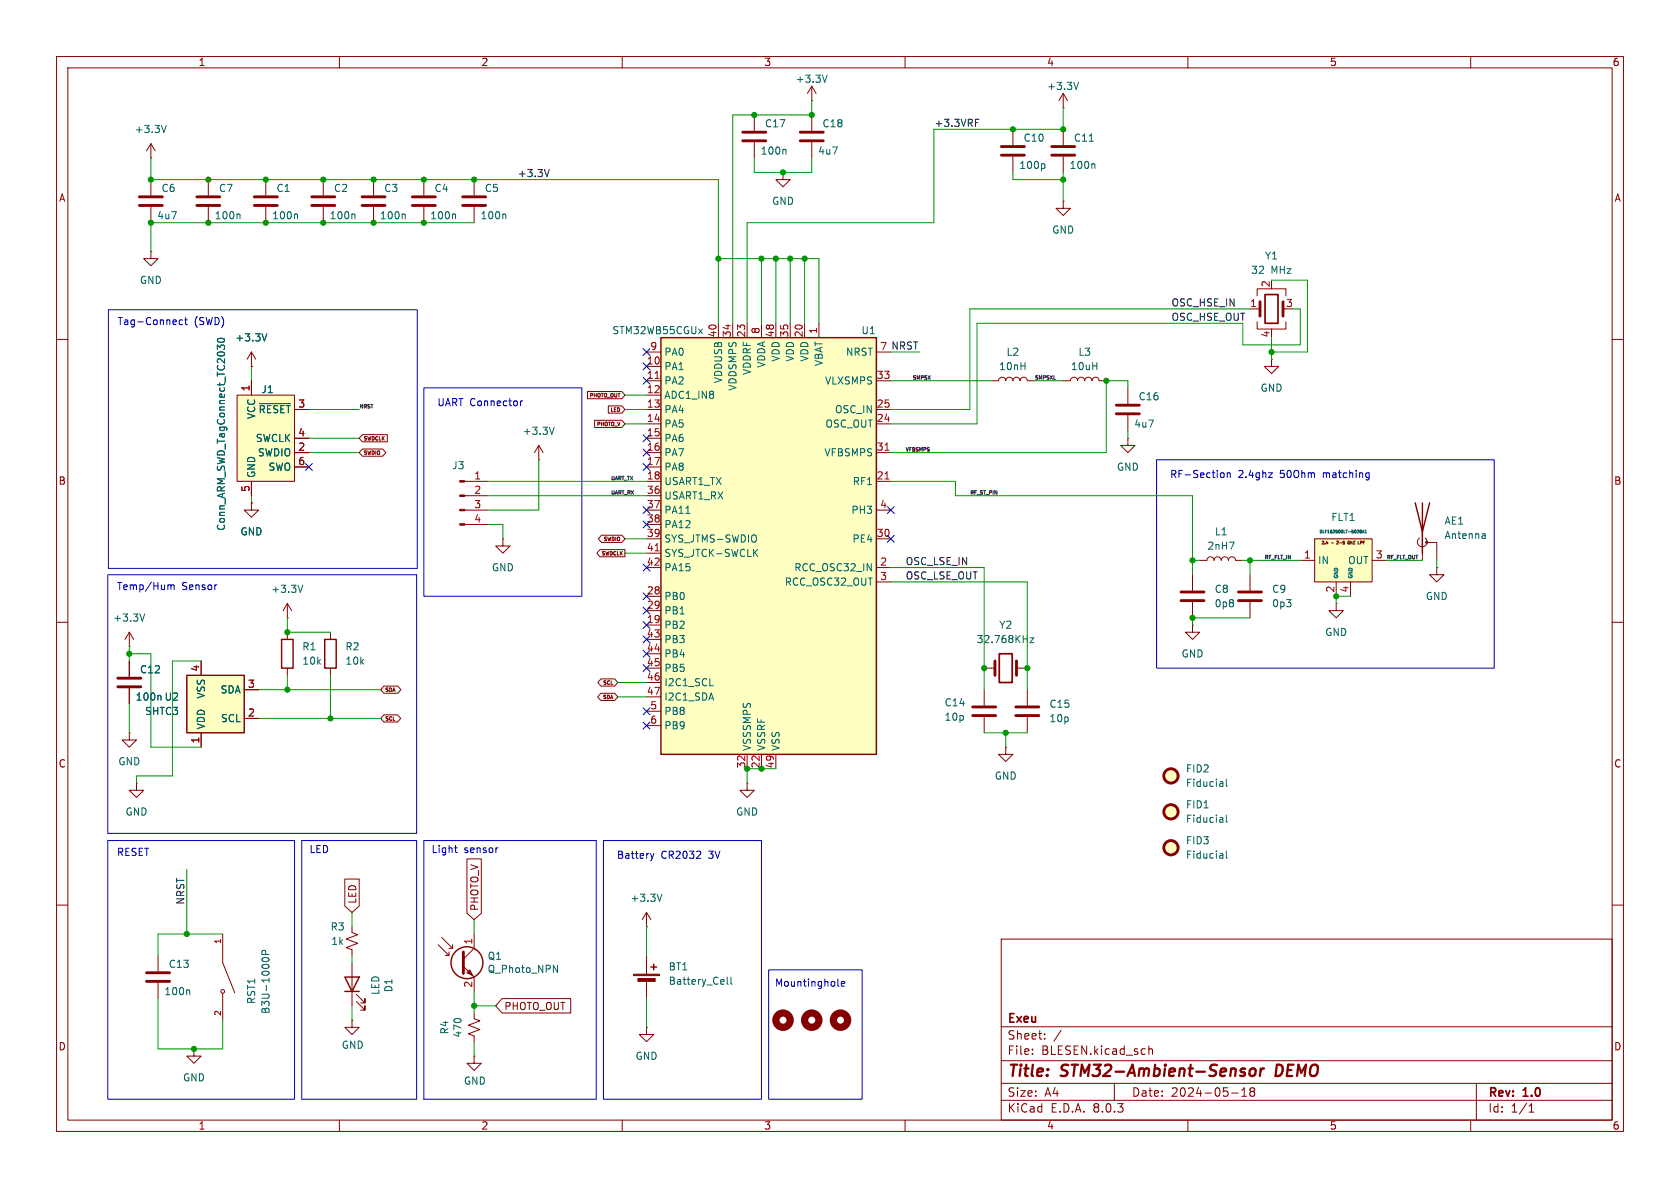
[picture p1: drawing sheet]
<svg xmlns="http://www.w3.org/2000/svg" width="297mm" height="210mm" viewBox="0 0 297 210" stroke-linecap="round" stroke-linejoin="round" font-family="sans-serif">
<g fill="none" stroke="#840000" stroke-width=".18">
<path d="M10 10h277v190h-277zM12 12h273v186h-273zM60 10v2M110 10v2M143.5 17.8h.1M143.5 15.2l-.8 1.3M143.5 15.2v2.6M143.5 15.2l.8 1.3M160 10v2M188 19.1h.1M188 16.5l-.8 1.3M188 16.5v2.6"/>
<path d="M188 16.5l.7 1.3M210 10v2M260 10v2M26.7 27.9h.1M26.7 25.4l-.8 1.3M26.7 25.4v2.5M26.7 25.4l.7 1.3M133.3 20.3v2.8M133.3 25.1v2.8M138.4 30.5v1.3h1.3l-1.3 1.2-1.2-1.2h1.2M138.4 30.5h.1M143.5 20.3v2.8"/>
<path d="M143.5 25.1v2.8M179.1 22.9v2.8M179.1 27.7v2.8M188 35.6v1.2h1.2l-1.2 1.3-1.3-1.3h1.3M188 35.6h.1M188 22.9v2.8M188 27.7v2.8M10 60h2M221 54.6h1.8M222.2 56.9v1.3h5.1v-1.3M222.2 52.3v-1.2h5.1v1.2M224.8 58.2v.2"/>
<path d="M285 60h2M175.3 67.3h1.2a.64 .64 0 0 1 .7-.6 .64 .64 0 0 1 .6 .6 .64 .64 0 0 1 .6-.6 .64 .64 0 0 1 .7 .6 .64 .64 0 0 1 .6-.6 .64 .64 0 0 1 .6 .6 .64 .64 0 0 1 .7-.6 .64 .64 0 0 1 .6 .6h1.3M188 67.3h1.2a.64 .64 0 0 1 .7-.6 .64 .64 0 0 1 .6 .6 .64 .64 0 0 1 .6-.6 .64 .64 0 0 1 .7 .6 .64 .64 0 0 1 .6-.6 .64 .64 0 0 1 .6 .6 .64 .64 0 0 1 .7-.6 .64 .64 0 0 1 .6 .6h1.3M224.8 63.5v1.3h1.3l-1.3 1.2-1.3-1.2h1.3M224.8 63.5h.1M10 110h2M285 110h2M10 160h2M285 160h2M62.2 170.2v7.6M63 177l1.5 1.6v-.8v.8h-.7M63 175.8l1.5 1.5v-.8v.8h-.7"/>
<path d="M177 166h108v32h-108zM60 198v2M110 198v2M160 198v2M177 194.5h108M177 191.5h108M177 187.5h108M177 181.5h108M182.5 186.3v.1M182.5 185.5v.1M184.7 183.6v.1M184.7 182.8v.1"/>
<path d="M187.6 182.1l-1.3 2M197 191.5v3M203.1 184.9v1.5M203.1 185.5l.2-.1 .4 .1v.9M210 198v2M217.7 193.2h1.2M219.5 193.8h.9M219.5 192.7l.5-.4v1.5M221.2 192.9l-.2 .3v.3l.2 .3 .5-.1 .1-.2-.1-.4-.2-.2M221.2 192.9l-.2-.2 .2-.4 .5 .1 .1 .2-.3 .3M221.2 192.9h.3M260 198v2"/>
<path d="M261 191.5v6.5M270.3 196.6h.9M270.3 195.5l.4-.4v1.5"/>
</g>
<path d="M221.1 189.1a.52 .52 0 0 1 .5-.2 .52 .52 0 0 1 .4 .4l-.1 .5a.55 .55 0 0 1-.5 .4 .55 .55 0 0 1-.5-.4zM222.9 188.9l-.2 1.3M223.5 188.9l-.4 .1-.3 .3M225.7 188.2l-.2 2h.5" fill="none" stroke="#840000" stroke-width=".4"/>
<path d="M131.3 24.9h4.1M131.3 23.4h4.1M141.5 24.9h4M141.5 23.4h4M177 27.4h4.1M177 25.9h4.1M185.9 27.4h4.1M185.9 25.9h4.1M222.8 53.3v2.6M226.8 53.3v2.6" fill="none" stroke="#840000" stroke-width=".51"/>
<path d="M146.2 13.3l-.4 1.2M190.7 14.5l-.4 1.3M29.4 22.2l-.4 1.2M138.8 26.4l.2 .2v.6M184.5 28.9l.2 .3v.3l-.2 .3M192.6 25h.7M193.4 28.9l.2 .2v.7" fill="none" stroke="#006464" stroke-width=".18"/>
<path d="M223.6 52.1h2.3v5.1h-2.3z" fill="none" stroke="#840000" stroke-width=".3"/>
<path d="M61 172.7h2.5l-1.3 2.6zM61 175.3h2.5" fill="none" stroke="#840000" stroke-width=".25"/>
<path d="M41.9 69.9h10.2v15.2h-10.2z" fill="#ffffc2"/>
<g fill="none" stroke="#840000" stroke-width=".18">
<path d="M41.9 69.9h10.2v15.2h-10.2zM44.4 67.3v2.6M52.1 72.4h2.5M52.1 77.5h2.5M44.4 88.9v1.3h1.3l-1.3 1.2-1.2-1.2h1.2M44.4 88.9h.1M44.4 85.1v2.5M52.1 80h2.5M52.1 82.6h2.5M22.9 116.8v2.8M22.9 121.7v2.8M24.1 138.4v1.3h1.3l-1.3 1.3-1.2-1.3h1.2"/>
<path d="M24.1 138.4h.1"/>
</g>
<path d="M38.5 60a.75 .75 0 0 1 1.2 .2 .72 .72 0 0 1-1.3-.1zM39.7 61.6v-.4l-.2-.2-.5 .1-.1 .3-.5-.4v.8M45.8 71.3h5.5" fill="none" stroke="#006464" stroke-width=".18"/>
<path d="M20.8 119.9h4.1M20.8 121.4h4.1" fill="none" stroke="#840000" stroke-width=".51"/>
<path d="M33 119.4h10.2v10.1h-10.2z" fill="#ffffc2"/>
<path d="M250.2 88.9l1.3 5.1 1.2-5.1M251.5 88.9v8.9M33 119.4h10.2v10.1h-10.2z" fill="none" stroke="#840000" stroke-width=".25"/>
<g fill="none" stroke="#840000" stroke-width=".18">
<path d="M44.4 64.8h.1M44.4 62.2l-.7 1.3M44.4 62.2v2.6M44.4 62.2l.8 1.3M251.5 94v5.1M252 95.1a.85 .85 0 0 1 .1 1.3 .85 .85 0 0 1-1.3 0 .85 .85 0 0 1 .2-1.3M252.2 95.9h1.8v3.2M35.6 116.8v2.6M210.8 110.5v1.3h1.3l-1.3 1.2-1.3-1.2h1.3M210.8 110.5h.1M236.2 106.7v1.3h1.3l-1.3 1.2-1.3-1.2h1.3M236.2 106.7h.1"/>
<path d="M254 100.3v1.3h1.3l-1.3 1.3-1.3-1.3h1.3M254 100.3h.1M22.9 129.5v1.3h1.2l-1.2 1.3-1.3-1.3h1.3M22.9 129.5h.1M35.6 129.5v2.6M43.2 127h2.5M43.2 121.9h2.5M62.2 163.8v1l1 .4-2 .8 2 .8-2 .7 1 .4v1M62.2 180.3v1.3h1.3l-1.3 1.3-1.2-1.3h1.2M62.2 180.3h.1"/>
</g>
<circle cx="252.2" cy="95.9" r=".18" fill="#840000" stroke="#840000" stroke-width=".18"/>
<path d="M47.2 59l-.5 1.3M262.4 94.3l.2 .2v.7M262.6 95.1l-.4 .1M262.6 94.7h-.4" fill="none" stroke="#006464" stroke-width=".18"/>
<path d="M232.4 95.3h10.2v7.6h-10.2z" fill="#ffffc2"/>
<g fill="none" stroke="#840000" stroke-width=".18">
<path d="M26.7 31.8v2.7M26.7 36.6v2.8M36.8 31.8v2.7M36.8 36.6v2.8M74.9 31.8v2.7M74.9 36.6v2.8M83.8 31.8v2.7M83.8 36.6v2.8M26.7 44.5v1.2h1.2l-1.2 1.3-1.3-1.3h1.3M26.7 44.5h.1M199.4 77.5v1.2h1.3l-1.3 1.3-1.3-1.3h1.3M199.4 77.5h.1"/>
<path d="M199.4 68.6v2.8M199.4 73.4v2.8M82.1 92.7h4.3M82.1 90.2h4.3M82.1 87.6h4.3M82.1 85.1h4.3M88.9 95.3v1.2h1.3l-1.3 1.3-1.3-1.3h1.3M88.9 95.3h.1M212.1 99.1h1.3a.64 .64 0 0 1 .6-.7 .64 .64 0 0 1 .6 .7 .64 .64 0 0 1 .7-.7 .64 .64 0 0 1 .6 .7 .64 .64 0 0 1 .6-.7 .64 .64 0 0 1 .7 .7 .64 .64 0 0 1 .6-.7 .64 .64 0 0 1 .6 .7h1.3M229.9 99.1h2.5M232.4 95.3h10.2v7.6h-10.2zM233.8 95.7h.2v.2"/>
<path d="M234.6 95.6l-.1 .4h.3M234.7 95.8v.4M235.3 96h.4M236.3 95.7h.2l.1 .1-.3 .4h.3M237.4 95.9h.3M237.7 95.7h-.3v.2M238.5 96l.1 .1M238.6 95.7a.23 .23 0 0 0-.3 .2 .23 .23 0 0 0 .3 .2M238.6 96.1h.1M238.8 95.7v.5M239 95.9h-.2M239.2 95.7h.3l-.3 .5"/>
<path d="M240.1 95.7v.5M240.5 95.9h.3v-.2h-.3v.5M241 95.9h.2M241.3 95.7h-.3v.5M242.6 99.1h2.5M22.9 114.3h.1M22.9 111.8l-.8 1.2M22.9 111.8v2.5M22.9 111.8l.7 1.2M50.8 109.2h.1M50.8 106.7l-.8 1.3M50.8 106.7v2.5"/>
<path d="M50.8 111.8v1.2M50.8 118.1v1.3M50.8 106.7l.8 1.3M58.4 111.8v1.2M58.4 118.1v1.3M174 118.1h1.9M179.7 118.1h1.9M210.8 101.6v2.8M210.8 106.4v2.8M221 101.6v2.8M221 106.4v2.8M236.2 102.9v2.5"/>
<path d="M238.8 102.9v2.5M132.1 138.4v1.3h1.2l-1.2 1.3-1.3-1.3h1.3M132.1 138.4h.1M174 121.9v2.8M174 126.7v2.8M177.8 132.1v1.3h1.3l-1.3 1.2-1.3-1.2h1.3M177.8 132.1h.1M181.6 121.9v2.8M181.6 126.7v2.8M27.9 168.9v2.8M27.9 173.7v2.8M39.4 165.1v5.1l2.1 5.3"/>
<path d="M39.4 175.6v4.7M77.5 167l1.9 1.9v-.6M78.1 165.7l1.9 1.9v-.6M78.7 168.9h.7M79.4 167.6h.6M81.9 170.8l1.9 1.9v2.6M83.8 179.1v1l1 .4-2 .7 2 .8-2 .8 1 .3v1.1M83.8 165.1v2.5l-1.9 1.9M34.3 185.4v1.3h1.3l-1.3 1.3-1.3-1.3h1.3M34.3 185.4h.1M83.8 186.7v1.3h1.3l-1.3 1.2-1.3-1.2h1.3M83.8 186.7h.1"/>
<circle cx="39.4" cy="175.3" r=".33"/>
</g>
<g fill="none" stroke="#006464" stroke-width=".18">
<path d="M42.3 37.8l.1 .2v.7M80.4 37.8l.1 .2v.7M89.2 37.8l.2 .2v.7M217.3 95.8h.9l-.6 1.3M240.5 93.9l-.1 .1 .1 .2h.2v-.2M240.5 93.9h.1M240.6 93.9h.1M240.6 93.7l-.2 .1 .1 .1M240.6 93.7l.1 .1M240.6 93.9l.1 .1M240.7 93.8v.1M240.7 93.9h-.1"/>
<path d="M240.8 94.2l.2-.5 .2 .5M240.9 94.1h.2M241.3 94.2h.3M241.3 93.8l.2-.1v.5M25.6 108.5l-.4 1.3M53.5 103.4l-.4 1.3M182.1 112.8h.7l-.7 .8h.7M216.1 138.2l.1 .8M216.2 138.9l-.1 .1M216.2 138.5h-.1M216.8 137.7v1.1l.2 .2M216.1 144.6l.1 .8"/>
<path d="M216.1 150.9l.1 .8M216.2 151.6l-.1 .1M216.2 151.2h-.1M216.2 145.3l-.1 .1M216.2 144.8l-.1 .1M216.8 150.4v1.1l.2 .2M216.8 144.1v1.1l.2 .2M33.4 175l.1 .2v.6M46.3 169.7a.68 .68 0 0 1 .6-.5 .68 .68 0 0 1 .7 .5M47 168.7l-.1-.6-.2-.1-.3 .1-.1 .6h1.3M97.8 170.6l.8 1.3v-1.3"/>
</g>
<g fill="none" stroke="#840000" stroke-width=".25">
<path d="M49.8 113h2v5.1h-2zM57.4 113h2v5.1h-2z"/>
<circle cx="82.5" cy="170.2" r="2.82"/>
</g>
<g fill="none" stroke="#840000" stroke-width=".51">
<path d="M24.6 36.3h4.1M24.6 34.8h4.1M34.8 36.3h4.1M34.8 34.8h4.1M72.9 36.3h4.1M72.9 34.8h4.1M81.8 36.3h4.1M81.8 34.8h4.1M197.4 73.2h4M197.4 71.6h4M175.9 116.8v2.6M179.7 116.8v2.6"/>
<path d="M208.8 106.2h4.1M208.8 104.6h4.1M218.9 106.2h4.1M218.9 104.6h4.1M172 126.5h4M172 125h4M179.6 126.5h4M179.6 125h4M25.9 173.5h4.1M25.9 172h4.1M81.9 168.3v3.8"/>
<circle cx="207" cy="137.2" r="1.27"/>
<circle cx="207" cy="149.9" r="1.27"/>
<circle cx="207" cy="143.5" r="1.27"/>
</g>
<g fill="#840000" stroke="#840000" stroke-width=".18">
<path d="M81.3 92.6h.8v.2h-.8z"/>
<path d="M81.3 90h.8v.3h-.8z"/>
<path d="M81.3 87.5h.8v.3h-.8z"/>
<path d="M81.3 85h.8v.2h-.8z"/>
<path d="M82.5 172l.6-.5 .5 1z"/>
</g>
<g fill="#ffffc2" stroke="#ffffc2" stroke-width=".18">
<circle cx="207" cy="149.9" r="1.27"/>
<circle cx="207" cy="143.5" r="1.27"/>
<circle cx="207" cy="137.2" r="1.27"/>
</g>
<path d="M176.7 115.6h2.2v5.1h-2.2z" fill="none" stroke="#840000" stroke-width=".3"/>
<g fill="none" stroke="#840000" stroke-width="1.3">
<circle cx="138.4" cy="180.3" r="1.27"/>
<circle cx="143.5" cy="180.3" r="1.27"/>
<circle cx="148.6" cy="180.3" r="1.27"/>
</g>
<path d="M116.8 59.7h38.1v73.7h-38.1z" fill="#ffffc2"/>
<path d="M116.8 59.7h38.1v73.7h-38.1zM115.1 170.9h1M115.6 170.4v1.1" fill="none" stroke="#840000" stroke-width=".25"/>
<g fill="none" stroke="#840000" stroke-width=".18">
<path d="M47 31.8v2.7M47 36.6v2.8M57.1 31.8v2.7M57.1 36.6v2.8M66 31.8v2.7M66 36.6v2.8M127 57.2v2.5M129.5 57.2v2.5M132.1 57.2v2.5M134.6 57.2v2.5M137.2 57.2v2.5M139.7 57.2v2.5"/>
<path d="M142.2 57.2v2.5M144.8 57.2v2.5M44.4 64.8h.1M44.4 67.3v2.6M52.1 72.4h2.5M52.1 77.5h2.5M64.1 76.8h4.4v1.3h-4.4l-.6-.6zM64.1 79.4h3.6l.5 .6-.5 .6h-3.6l-.6-.6zM95.2 78.7l-.7 1.3M95.2 78.7v2.6M95.2 78.7l.8 1.3M103.9 69.2h6l.6 .7-.6 .6h-6z"/>
<path d="M105.1 74.3h4.8l.6 .6-.6 .7h-4.8zM107.5 71.8h2.4l.6 .6-.6 .6h-2.4zM114.3 64.8h2.5M114.3 67.3h2.5M114.3 69.9h2.5M114.3 72.4h2.5M114.3 74.9h2.5M114.3 77.5h2.5M114.3 62.2h2.5M154.9 67.3h2.6M154.9 72.4h2.6M154.9 74.9h2.6"/>
<path d="M154.9 62.2h2.6M44.4 88.9h.1M44.4 85.1v2.5M52.1 80h2.5M52.1 82.6h2.5M95.2 81.3h.1M106.1 97.2h4.4v1.2h-4.4l-.6-.6zM106.3 94.6h3.6l.6 .7-.6 .6h-3.6l-.5-.6zM114.3 80h2.5M114.3 82.6h2.5M114.3 85.1h2.5M114.3 95.3h2.5"/>
<path d="M114.3 87.6h2.5M114.3 90.2h2.5M114.3 92.7h2.5M114.3 97.8h2.5M154.9 80h2.6M154.9 85.1h2.6M154.9 95.3h2.6M154.9 90.2h2.6M22.9 116.8v2.8M35.6 116.8v2.6M114.3 110.5h2.5M114.3 100.3h2.5"/>
<path d="M114.3 105.4h2.5M114.3 108h2.5M114.3 113h2.5M114.3 115.6h2.5M114.3 118.1h2.5M154.9 100.3h2.6M154.9 102.9h2.6M22.9 121.7v2.8M35.6 129.5v2.6M43.2 127h2.5M43.2 121.9h2.5M67.9 121.3h2.4l.6 .6-.6 .7h-2.4l-.6-.7z"/>
<path d="M67.9 126.4h2.4l.5 .6-.5 .6h-2.4l-.6-.6zM106.2 122.6h2.5l.5 .6-.5 .6h-2.5l-.5-.6zM106.2 120h2.5l.5 .7-.5 .6h-2.5l-.5-.6zM114.3 120.7h2.5M114.3 123.2h2.5M114.3 125.7h2.5M114.3 128.3h2.5M132.1 133.4v2.5M134.6 133.4v2.5M137.2 133.4v2.5M61 155.4h2.5v4.8l-1.3 1.1-1.2-1.1zM82.5 151.8h2.6v9.6l-1.3 1.2-1.3-1.2z"/>
<path d="M88.7 176.5h12.2v2.6h-12.2l-1.1-1.3zM114.3 163.8h.1M114.3 161.3v2.5M114.3 168.9v3.3M114.3 173.2v3.3M114.3 161.3l-.8 1.3M114.3 161.3l.8 1.3M114.3 181.6v1.3h1.3l-1.3 1.3-1.3-1.3h1.3M114.3 181.6h.1"/>
</g>
<path d="M115.8 66.9h.7M156.5 79.6h.7M115.8 97.4h.7M156.5 84.7h.7" fill="none" stroke="#a90000" stroke-width=".18"/>
<g fill="none" stroke="#006464" stroke-width=".18">
<path d="M52.4 37.8l.2 .2v.7M62.6 37.8l.2 .2v.7M71.5 37.8l.1 .2v.7M38.5 60a.75 .75 0 0 1 1.2 .2 .72 .72 0 0 1-1.3-.1zM47.2 59l-.5 1.3M123.5 58.2l.7 .8M124.2 58.2l-.7 .8M39.7 61.6v-.4l-.2-.2-.5 .1-.1 .3-.5-.4v.8M45.8 71.3h5.5M98 75.5l-.5 1.3M121.3 90.7h.7M133.4 97.6l.6 .8"/>
<path d="M133.5 94.6a.9 .9 0 0 1 0 1.2M134 97.1l-.8 .7M125.5 121.2h.6M117 158.1l-.4 1.2M128.6 172.7v1.1l.1 .2M129.2 172.7v1.1l.2 .2"/>
</g>
<path d="M45 36.3h4M45 34.8h4M55.1 36.3h4.1M55.1 34.8h4.1M64 36.3h4.1M64 34.8h4.1" fill="none" stroke="#840000" stroke-width=".51"/>
<g fill="#840000" stroke="#840000" stroke-width=".18">
<path d="M112 172.2h4.6v.3h-4.6z"/>
<path d="M112.8 173h3v.5h-3z"/>
</g>
<path d="M97.1 30l-.4 1.2M172.5 21.7h.4M172.5 21.1h.6" fill="none" stroke="#0f0f0f" stroke-width=".18"/>
<g fill="none" stroke="#0000c2" stroke-width=".18">
<path d="M19.2 54.8h54.6v45.7h-54.6zM32.3 56.6l-.4-.1-.2 .3 .1 .5h.5M32.6 56.5h.5M32.8 56.1v1.1l.3 .2M74.9 68.6h28v36.8h-28zM92 70.9v.8M92.4 70.9l-.4 .2M204.5 81.3h59.7v36.8h-59.7zM216 83.6h.3l.1 .2v.5l-.4 .1M217 83.7l.1-.1h.3l.1 .8M217 83.6v.8M224.3 83.6h.6l-.6 .8h.6"/>
<path d="M241.7 83.6h.4M242.1 84.4h-.4M242.1 83.6v1l-.3 .2M19 101.6h54.7v45.7h-54.7zM29.7 103.4h.3l.2 .2M30.2 103.6l.2-.2h.3l.1 .8M30.2 103.6v.6M19 148.6h33.1v45.7h-33.1zM53.3 148.6h20.4v45.7h-20.4zM74.9 148.6h30.5v45.7h-30.5zM80.4 149.9h.4M80.6 150.7h.2"/>
<path d="M87.9 149.9h.1M106.7 148.6h27.9v45.7h-27.9zM115 150.9l.3 .8M115.3 151.7l-.2 .4M115.6 150.9l-.3 .8M123.1 151.7h.8M123.8 150.6v.4M135.9 171.5h16.5v22.8h-16.5zM148.1 173.1v1.1l.2 .1M148.7 173.9l.6-.1v-.2l-.4-.1-.2 .2 .1 .6h.5"/>
</g>
<g fill="none" stroke="#009600" stroke-width=".18">
<path d="M143.5 17.8v2.5h-14v36.9M188 19.1v3.8h-22.9v16.5h-33v17.8M26.7 27.9v3.9h100.3v25.4M83.8 39.4h-57.1v5.1M133.3 27.9v2.6h10.2v-2.6M179.1 30.5v1.3h8.9M188 30.5v5.1M127 45.7h17.8v11.5M134.6 45.7v11.5M137.2 45.7v11.5M139.7 45.7v11.5M142.2 45.7v11.5"/>
<path d="M221 54.6h-49.6v17.8h-13.9M224.8 49.5h6.3v12.7h-6.3M224.8 59.7v3.8M228.6 54.6h1.3v6.4h-10.2v-3.8h-47v17.7h-15.2M44.4 64.8v2.5M54.6 77.5h8.9M54.6 72.4h8.9M110.5 72.4h3.8M110.5 74.9h3.8M110.5 69.9h3.8M157.5 67.3h17.8M157.5 62.2h5.1"/>
<path d="M182.9 67.3h5.1M199.4 68.6v-1.3h-3.8v12.7h-38.1M199.4 76.2v1.3M44.4 87.6v1.3M54.6 80h8.9M86.4 85.1h27.9M86.4 87.6h27.9M86.4 92.7h2.5v2.6M95.2 81.3v8.9h-8.8M110.5 95.3h3.8M110.5 97.8h3.8M157.5 85.1h11.4v2.5h41.9v14"/>
<path d="M210.8 99.1h1.3M219.7 99.1h10.2M221 99.1v2.5M245.1 99.1h6.4M254 99.1v1.2M22.9 115.6h3.8v16.5h8.9M22.9 114.3v2.5M35.6 116.8h-5.1v20.4h-6.4v1.2M50.8 109.2v2.6h7.6M50.8 119.4v2.5M58.4 119.4v7.6M157.5 102.9h24.1v19"/>
<path d="M157.5 100.3h16.5v21.6M221 109.2h-10.2v1.3M238.8 105.4h-2.6v1.3M22.9 124.5v5M45.7 127h21.6M45.7 121.9h21.6M109.2 120.7h5.1M109.2 123.2h5.1M137.2 135.9h-5.1v2.5M174 129.5h7.6M177.8 129.5v2.6M33 153.7v11.4"/>
<path d="M27.9 176.5v8.9h11.5v-5.1M39.4 165.1h-11.5v3.8M62.2 161.3v2.5M62.2 168.9v1.3M62.2 177.8v2.5M83.8 177.8h3.8M83.8 162.6v2.5M83.8 175.3v3.8M114.3 163.8v5.1M114.3 176.5v5.1M83.8 184.2v2.5"/>
</g>
<g fill="none" stroke="#000084" stroke-width=".18">
<path d="M113.7 76.9l1.2 1.2M113.7 79.4l1.2 1.2M113.7 64.2l1.2 1.2M113.7 66.7l1.2 1.2M113.7 61.6l1.2 1.2M114.9 76.9l-1.2 1.2M114.9 79.4l-1.2 1.2M114.9 64.2l-1.2 1.2M114.9 66.7l-1.2 1.2M114.9 61.6l-1.2 1.2M54 81.9l1.2 1.3M55.2 81.9l-1.2 1.3"/>
<path d="M113.7 92.1l1.2 1.2M113.7 81.9l1.2 1.3M113.7 89.6l1.2 1.2M113.7 99.7l1.2 1.2M114.9 92.1l-1.2 1.2M114.9 81.9l-1.2 1.3M114.9 89.6l-1.2 1.2M114.9 99.7l-1.2 1.2M156.9 89.6l1.2 1.2M156.9 94.6l1.2 1.3M158.1 89.6l-1.2 1.2M158.1 94.6l-1.2 1.3"/>
<path d="M113.7 104.8l1.2 1.2M113.7 115l1.2 1.2M113.7 109.9l1.2 1.2M113.7 107.3l1.2 1.3M113.7 112.4l1.2 1.2M113.7 117.5l1.2 1.2M114.9 104.8l-1.2 1.2M114.9 115l-1.2 1.2M114.9 109.9l-1.2 1.2M114.9 107.3l-1.2 1.3M114.9 112.4l-1.2 1.2M114.9 117.5l-1.2 1.2"/>
<path d="M113.7 127.7l1.2 1.2M113.7 125.1l1.2 1.2M114.9 127.7l-1.2 1.2M114.9 125.1l-1.2 1.2"/>
</g>
<g fill="#009600" stroke="#009600" stroke-width=".18">
<circle cx="50.8" cy="121.9" r=".46"/>
<circle cx="58.4" cy="127" r=".46"/>
<circle cx="66" cy="31.8" r=".46"/>
<circle cx="66" cy="39.4" r=".46"/>
<circle cx="57.1" cy="39.4" r=".46"/>
<circle cx="57.1" cy="31.8" r=".46"/>
<circle cx="83.8" cy="31.8" r=".46"/>
<circle cx="74.9" cy="31.8" r=".46"/>
<circle cx="74.9" cy="39.4" r=".46"/>
<circle cx="47" cy="31.8" r=".46"/>
<circle cx="36.8" cy="31.8" r=".46"/>
<circle cx="47" cy="39.4" r=".46"/>
<circle cx="36.8" cy="39.4" r=".46"/>
<circle cx="50.8" cy="111.8" r=".46"/>
<circle cx="22.9" cy="115.6" r=".46"/>
<circle cx="26.7" cy="31.8" r=".46"/>
<circle cx="26.7" cy="39.4" r=".46"/>
<circle cx="34.3" cy="185.4" r=".46"/>
<circle cx="33" cy="165.1" r=".46"/>
<circle cx="83.8" cy="177.8" r=".46"/>
<circle cx="177.8" cy="129.5" r=".46"/>
<circle cx="181.6" cy="118.1" r=".46"/>
<circle cx="174" cy="118.1" r=".46"/>
<circle cx="137.2" cy="45.7" r=".46"/>
<circle cx="134.6" cy="45.7" r=".46"/>
<circle cx="127" cy="45.7" r=".46"/>
<circle cx="132.1" cy="135.9" r=".46"/>
<circle cx="134.6" cy="135.9" r=".46"/>
<circle cx="210.8" cy="109.2" r=".46"/>
<circle cx="236.2" cy="105.4" r=".46"/>
<circle cx="210.8" cy="99.1" r=".46"/>
<circle cx="221" cy="99.1" r=".46"/>
<circle cx="179.1" cy="22.9" r=".46"/>
<circle cx="195.6" cy="67.3" r=".46"/>
<circle cx="224.8" cy="62.2" r=".46"/>
<circle cx="188" cy="31.8" r=".46"/>
<circle cx="188" cy="22.9" r=".46"/>
<circle cx="138.4" cy="30.5" r=".46"/>
<circle cx="139.7" cy="45.7" r=".46"/>
<circle cx="142.2" cy="45.7" r=".46"/>
<circle cx="143.5" cy="20.3" r=".46"/>
<circle cx="133.3" cy="20.3" r=".46"/>
</g>
<g font-size="2.8" fill="#840000">
<text x="178" y="190.9">Title:</text>
<text x="187.7" y="190.9">STM32-Ambient-Sensor</text>
<text x="226.4" y="190.9">DEMO</text>
</g>
<g font-size="2.1" fill="#840000">
<text x="178" y="184">Sheet:</text>
<text x="178" y="181.2">Exeu</text>
<text x="178" y="186.7">File:</text>
<text x="184.1" y="186.7">BLESEN.kicad_sch</text>
<text x="178" y="196.9">KiCad</text>
<text x="178" y="194.1">Size:</text>
<text x="184.7" y="194.1">A4</text>
<text x="185.7" y="196.9">E.D.A.</text>
<text x="193.3" y="196.9">8.0.3</text>
<text x="200" y="194.1">Date:</text>
<text x="207" y="194.1">2024-05-18</text>
<text x="263" y="194.3">Rev:</text>
<text x="263" y="196.9">Id:</text>
<text x="267.1" y="196.9">1/1</text>
<text x="269.4" y="194.3">1.0</text>
</g>
<g font-size="1.8" fill="#840000">
<text x="35" y="11.9">1</text>
<text x="85" y="11.9">2</text>
<text x="135" y="11.9">3</text>
<text x="185" y="11.9">4</text>
<text x="235" y="11.9">5</text>
<text x="285" y="11.9">6</text>
<text x="10.3" y="35.9">A</text>
<text x="285.3" y="35.9">A</text>
<text x="10.3" y="85.9">B</text>
<text x="285.3" y="85.9">B</text>
<text x="10.3" y="135.9">C</text>
<text x="285.3" y="135.9">C</text>
<text x="63.2" y="159.9" transform="rotate(-90 63.2 159.9)">LED</text>
<text x="84.8" y="161.1" transform="rotate(-90 84.8 161.1)">PHOTO_V</text>
<text x="89.1" y="178.8">PHOTO_OUT</text>
<text x="10.3" y="185.9">D</text>
<text x="285.3" y="185.9">D</text>
<text x="35" y="199.9">1</text>
<text x="85" y="199.9">2</text>
<text x="135" y="199.9">3</text>
<text x="185" y="199.9">4</text>
<text x="235" y="199.9">5</text>
<text x="285" y="199.9">6</text>
</g>
<g font-size="1.8" fill="#006464">
<text x="140.6" y="14.8">+3.3V</text>
<text x="185" y="16.1">+3.3V</text>
<text x="23.7" y="23.7">+3.3V</text>
<text x="135.1" y="22.7">C17</text>
<text x="145.3" y="22.7">C18</text>
<text x="134.4" y="27.5">100n</text>
<text x="144.5" y="27.5">4u7</text>
<text x="180.9" y="25.2">C10</text>
<text x="189.7" y="25.2">C11</text>
<text x="28.5" y="34.1">C6</text>
<text x="38.6" y="34.1">C7</text>
<text x="48.8" y="34.1">C1</text>
<text x="58.9" y="34.1">C2</text>
<text x="67.8" y="34.1">C3</text>
<text x="76.7" y="34.1">C4</text>
<text x="85.6" y="34.1">C5</text>
<text x="180.1" y="30.1">100p</text>
<text x="189" y="30.1">100n</text>
<text x="27.7" y="39">4u7</text>
<text x="37.9" y="39">100n</text>
<text x="48" y="39">100n</text>
<text x="58.2" y="39">100n</text>
<text x="67.1" y="39">100n</text>
<text x="76" y="39">100n</text>
<text x="84.8" y="39">100n</text>
<text x="136.4" y="36.4">GND</text>
<text x="185.9" y="41.5">GND</text>
<text x="223.5" y="46.1">Y1</text>
<text x="24.6" y="50.4">GND</text>
<text x="221.1" y="48.6">32</text>
<text x="224.7" y="48.6">MHz</text>
<text x="108.2" y="59.3">STM32WB55CGUx</text>
<text x="152.2" y="59.3">U1</text>
<text x="41.5" y="60.6">+3.3V</text>
<text x="117.3" y="65.6">PA1</text>
<text x="117.3" y="63.1">PA0</text>
<text x="135.5" y="65.1" transform="rotate(-90 135.5 65.1)">VDDA</text>
<text x="138" y="64" transform="rotate(-90 138 64)">VDD</text>
<text x="140.6" y="64" transform="rotate(-90 140.6 64)">VDD</text>
<text x="143.1" y="64" transform="rotate(-90 143.1 64)">VDD</text>
<text x="145.6" y="64.8" transform="rotate(-90 145.6 64.8)">VBAT</text>
<text x="149.5" y="63.1">NRST</text>
<text x="176.5" y="65.6">10nH</text>
<text x="177.8" y="63.1">L2</text>
<text x="189.2" y="65.6">10uH</text>
<text x="190.5" y="63.1">L3</text>
<text x="46.1" y="69.7">J1</text>
<text x="117.3" y="68.2">PA2</text>
<text x="117.3" y="70.7">ADC1_IN8</text>
<text x="127.9" y="67.8" transform="rotate(-90 127.9 67.8)">VDDUSB</text>
<text x="130.4" y="69.2" transform="rotate(-90 130.4 69.2)">VDDSMPS</text>
<text x="132.9" y="66.4" transform="rotate(-90 132.9 66.4)">VDDRF</text>
<text x="145.8" y="68.2">VLXSMPS</text>
<text x="201.2" y="71">C16</text>
<text x="222.8" y="69.4">GND</text>
<text x="45.3" y="74.2" transform="rotate(-90 45.3 74.2)">VCC</text>
<text x="45.6" y="73.3">~{RESET}</text>
<text x="92.3" y="77.1">+3.3V</text>
<text x="117.3" y="73.3">PA4</text>
<text x="117.3" y="75.8">PA5</text>
<text x="145.8" y="75.8">OSC_OUT</text>
<text x="147.5" y="73.3">OSC_IN</text>
<text x="200.4" y="75.8">4u7</text>
<text x="45.1" y="78.3">SWCLK</text>
<text x="45.5" y="80.9">SWDIO</text>
<text x="47.4" y="83.4">SWO</text>
<text x="79.8" y="83.2">J3</text>
<text x="117.3" y="78.3">PA6</text>
<text x="117.3" y="80.9">PA7</text>
<text x="117.3" y="83.4">PA8</text>
<text x="145.6" y="80.9">VFBSMPS</text>
<text x="197.4" y="83.4">GND</text>
<text x="45.3" y="84.6" transform="rotate(-90 45.3 84.6)">GND</text>
<text x="117.3" y="86">USART1_TX</text>
<text x="117.3" y="88.5">USART1_RX</text>
<text x="150.7" y="86">RF1</text>
<text x="40" y="93.9" transform="rotate(-90 40 93.9)">Conn_ARM_SWD_TagConnect_TC2030</text>
<text x="42.4" y="94.8">GND</text>
<text x="117.3" y="91">PA11</text>
<text x="117.3" y="93.6">PA12</text>
<text x="150.4" y="91">PH3</text>
<text x="214.7" y="94.8">L1</text>
<text x="235.2" y="92.3">FLT1</text>
<text x="255.3" y="92.9">AE1</text>
<text x="255.3" y="95.5">Antenna</text>
<text x="86.9" y="101.2">GND</text>
<text x="117.3" y="96.1">SYS_JTMS-SWDIO</text>
<text x="117.3" y="98.7">SYS_JTCK-SWCLK</text>
<text x="117.3" y="101.2">PA15</text>
<text x="140.3" y="101.2">RCC_OSC32_IN</text>
<text x="150.6" y="96.1">PE4</text>
<text x="213.3" y="97.4">2nH7</text>
<text x="232.9" y="99.9">IN</text>
<text x="238.2" y="99.9">OUT</text>
<text x="47.9" y="105">+3.3V</text>
<text x="117.3" y="106.3">PB0</text>
<text x="138.6" y="103.7">RCC_OSC32_OUT</text>
<text x="214.6" y="105">C8</text>
<text x="214.6" y="107.5">0p8</text>
<text x="224.8" y="105">C9</text>
<text x="224.8" y="107.5">0p3</text>
<text x="252" y="106.3">GND</text>
<text x="19.9" y="110.1">+3.3V</text>
<text x="117.3" y="111.4">PB2</text>
<text x="117.3" y="108.8">PB1</text>
<text x="117.3" y="113.9">PB3</text>
<text x="172.6" y="113.9">32.768KHz</text>
<text x="176.5" y="111.4">Y2</text>
<text x="234.2" y="112.6">GND</text>
<text x="24.6" y="119.2">C12</text>
<text x="53.3" y="115.2">R1</text>
<text x="53.3" y="117.7">10k</text>
<text x="61" y="115.2">R2</text>
<text x="61" y="117.7">10k</text>
<text x="117.3" y="116.4">PB4</text>
<text x="117.3" y="119">PB5</text>
<text x="208.8" y="116.4">GND</text>
<text x="23.9" y="124.1">100n U2</text>
<text x="36.4" y="123.6" transform="rotate(-90 36.4 123.6)">VSS</text>
<text x="38.9" y="122.8">SDA</text>
<text x="117.3" y="121.5">I2C1_SCL</text>
<text x="117.3" y="124.1">I2C1_SDA</text>
<text x="166.9" y="125.1">C14</text>
<text x="185.4" y="125.3">C15</text>
<text x="25.6" y="126.6">SHTC3</text>
<text x="36.4" y="129" transform="rotate(-90 36.4 129)">VDD</text>
<text x="39" y="127.9">SCL</text>
<text x="117.3" y="126.6">PB8</text>
<text x="117.3" y="129.1">PB9</text>
<text x="166.9" y="127.6">10p</text>
<text x="185.4" y="127.9">10p</text>
<text x="20.8" y="135.5">GND</text>
<text x="132.9" y="132.8" transform="rotate(-90 132.9 132.8)">VSSSMPS</text>
<text x="135.5" y="132.8" transform="rotate(-90 135.5 132.8)">VSSRF</text>
<text x="138" y="132.8" transform="rotate(-90 138 132.8)">VSS</text>
<text x="209.6" y="136.8">FID2</text>
<text x="175.8" y="138">GND</text>
<text x="209.6" y="143.1">FID1</text>
<text x="209.6" y="139.3">Fiducial</text>
<text x="22.1" y="144.4">GND</text>
<text x="130" y="144.4">GND</text>
<text x="209.6" y="149.5">FID3</text>
<text x="209.6" y="145.6">Fiducial</text>
<text x="209.6" y="152">Fiducial</text>
<text x="111.4" y="159.6">+3.3V</text>
<text x="58.3" y="164.7">R3</text>
<text x="58.5" y="167.2">1k</text>
<text x="29.7" y="171.3">C13</text>
<text x="86.1" y="169.9">Q1</text>
<text x="86.1" y="172.2">Q_Photo_NPN</text>
<text x="118.1" y="171.7">BT1</text>
<text x="29" y="176.1">100n</text>
<text x="45.3" y="177.6" transform="rotate(-90 45.3 177.6)">RST1</text>
<text x="47.9" y="179.3" transform="rotate(-90 47.9 179.3)">B3U-1000P</text>
<text x="67.3" y="176" transform="rotate(-90 67.3 176)">LED</text>
<text x="69.6" y="175.5" transform="rotate(-90 69.6 175.5)">D1</text>
<text x="118.1" y="174.3">Battery_Cell</text>
<text x="60.3" y="185.6">GND</text>
<text x="79.5" y="183" transform="rotate(-90 79.5 183)">R4</text>
<text x="81.8" y="183.5" transform="rotate(-90 81.8 183.5)">470</text>
<text x="32.3" y="191.4">GND</text>
<text x="81.9" y="191.9">GND</text>
<text x="112.3" y="187.6">GND</text>
</g>
<g font-size="1.8" fill="#0f0f0f">
<text x="165.1" y="22.5">+3.3VRF</text>
<text x="91.4" y="31.4">+3.3V</text>
<text x="207" y="54.3">OSC_HSE_IN</text>
<text x="207" y="56.8">OSC_HSE_OUT</text>
<text x="155.5" y="62">7 NRST</text>
<text x="160" y="100">OSC_LSE_IN</text>
<text x="160" y="102.5">OSC_LSE_OUT</text>
<text x="32.7" y="160" transform="rotate(-90 32.7 160)">NRST</text>
</g>
<g font-size="1.8" fill="#a90000">
<text x="224.5" y="50.9" transform="rotate(-90 224.5 50.9)">2</text>
<text x="126.7" y="59.7" transform="rotate(-90 126.7 59.7)">40</text>
<text x="129.3" y="59.7" transform="rotate(-90 129.3 59.7)">34</text>
<text x="131.8" y="59.7" transform="rotate(-90 131.8 59.7)">23</text>
<text x="134.4" y="59.1" transform="rotate(-90 134.4 59.1)">8</text>
<text x="136.9" y="59.7" transform="rotate(-90 136.9 59.7)">48</text>
<text x="139.4" y="59.7" transform="rotate(-90 139.4 59.7)">35</text>
<text x="142" y="59.7" transform="rotate(-90 142 59.7)">20</text>
<text x="144.5" y="59.1" transform="rotate(-90 144.5 59.1)">1</text>
<text x="220.9" y="54.4">1</text>
<text x="224.5" y="59.8" transform="rotate(-90 224.5 59.8)">4</text>
<text x="227.3" y="54.4">3</text>
<text x="114.3" y="64.5">10</text>
<text x="114.9" y="62">9</text>
<text x="44.2" y="69.3" transform="rotate(-90 44.2 69.3)">1</text>
<text x="114.3" y="67.1">11</text>
<text x="114.3" y="69.6">12</text>
<text x="154.9" y="67.1">33</text>
<text x="52.6" y="72.1">3</text>
<text x="52.6" y="77.2">4</text>
<text x="114.3" y="72.1">13</text>
<text x="114.3" y="74.7">14</text>
<text x="114.3" y="77.2">15</text>
<text x="154.9" y="74.7">24</text>
<text x="154.9" y="72.1">25</text>
<text x="52.6" y="79.8">2</text>
<text x="52.6" y="82.3">6</text>
<text x="114.3" y="79.8">16</text>
<text x="114.3" y="82.3">17</text>
<text x="154.9" y="79.8">31</text>
<text x="44.2" y="87.1" transform="rotate(-90 44.2 87.1)">5</text>
<text x="83.7" y="84.8">1</text>
<text x="83.7" y="87.4">2</text>
<text x="83.7" y="89.9">3</text>
<text x="114.3" y="84.8">18</text>
<text x="114.3" y="87.4">36</text>
<text x="114.3" y="89.9">37</text>
<text x="154.9" y="84.8">21</text>
<text x="155.5" y="89.9">4</text>
<text x="83.7" y="92.5">4</text>
<text x="114.3" y="92.5">38</text>
<text x="114.3" y="95">39</text>
<text x="154.9" y="95">30</text>
<text x="114.3" y="97.5">41</text>
<text x="114.3" y="100.1">42</text>
<text x="155.5" y="100.1">2</text>
<text x="230.4" y="98.8">1</text>
<text x="243.1" y="98.8">3</text>
<text x="114.3" y="105.2">28</text>
<text x="114.3" y="107.7">29</text>
<text x="155.5" y="102.6">3</text>
<text x="236" y="104.8" transform="rotate(-90 236 104.8)">2</text>
<text x="238.5" y="104.8" transform="rotate(-90 238.5 104.8)">4</text>
<text x="114.3" y="110.2">19</text>
<text x="114.3" y="112.8">43</text>
<text x="35.3" y="118.8" transform="rotate(-90 35.3 118.8)">4</text>
<text x="114.3" y="115.3">44</text>
<text x="114.3" y="117.9">45</text>
<text x="43.7" y="121.7">3</text>
<text x="114.3" y="120.4">46</text>
<text x="114.3" y="122.9">47</text>
<text x="114.9" y="125.5">5</text>
<text x="35.3" y="131.5" transform="rotate(-90 35.3 131.5)">1</text>
<text x="43.7" y="126.7">2</text>
<text x="114.9" y="128">6</text>
<text x="131.8" y="135.9" transform="rotate(-90 131.8 135.9)">32</text>
<text x="134.4" y="135.9" transform="rotate(-90 134.4 135.9)">22</text>
<text x="136.9" y="135.9" transform="rotate(-90 136.9 135.9)">49</text>
<text x="83.6" y="167.1" transform="rotate(-90 83.6 167.1)">1</text>
<text x="83.6" y="174.7" transform="rotate(-90 83.6 174.7)">2</text>
</g>
<g font-size="1.8" fill="#0000c2">
<text x="20.7" y="57.6">Tag-Connect</text>
<text x="34.3" y="57.6">(SWD)</text>
<text x="77.2" y="71.9">UART Connector</text>
<text x="206.8" y="84.6">RF-Section</text>
<text x="218.9" y="84.6">2.4ghz</text>
<text x="226.4" y="84.6">50Ohm</text>
<text x="234.2" y="84.6">matching</text>
<text x="20.6" y="104.4">Temp/Hum</text>
<text x="32.1" y="104.4">Sensor</text>
<text x="20.6" y="151.4">RESET</text>
<text x="54.6" y="150.9">LED</text>
<text x="76.2" y="150.9">Light</text>
<text x="82" y="150.9">sensor</text>
<text x="109" y="151.9">Battery</text>
<text x="116.8" y="151.9">CR2032</text>
<text x="125.4" y="151.9">3V</text>
<text x="136.9" y="174.5">Mountinghole</text>
</g>
<g font-size="1.4" fill="#a90000">
<text x="39.1" y="167" transform="rotate(-90 39.1 167)">1</text>
<text x="39.1" y="179.7" transform="rotate(-90 39.1 179.7)">2</text>
</g>
<g font-size=".9" fill="#840000">
<text x="104" y="70.4">PHOTO_OUT</text>
<text x="105.3" y="75.5">PHOTO_V</text>
<text x="107.7" y="73">LED</text>
<text x="64.2" y="78.1">SWDCLK</text>
<text x="64.2" y="80.6">SWDIO</text>
<text x="106.5" y="95.8">SWDIO</text>
<text x="106.2" y="98.4">SWDCLK</text>
<text x="68" y="122.5">SDA</text>
<text x="106.4" y="123.8">SDA</text>
<text x="106.4" y="121.2">SCL</text>
<text x="68" y="127.6">SCL</text>
</g>
<g font-size=".9" fill="#0f0f0f">
<text x="161.3" y="67.1">SMPSX</text>
<text x="182.9" y="67.1">SMPSXL</text>
<text x="63.5" y="72.2">NRST</text>
<text x="160" y="79.8">VFBSMPS</text>
<text x="107.9" y="84.9">UART_TX</text>
<text x="107.9" y="87.5">UART_RX</text>
<text x="171.4" y="87.5">RF_ST_PIN</text>
<text x="223.5" y="98.9">RF_FLT_IN</text>
<text x="245.1" y="98.9">RF_FLT_OUT</text>
</g>
<g font-size=".9" fill="#006464">
<text x="236.8" y="102.4" transform="rotate(-90 236.8 102.4)">GND</text>
<text x="239.3" y="102.4" transform="rotate(-90 239.3 102.4)">GND</text>
</g>
<text font-size=".7" fill="#006464" x="233.1" y="94.4">DLF162500LT-5028A1</text>
<g font-size=".7" fill="#840000">
<text x="233.5" y="96.6">2.4</text>
<text x="236.8" y="96.6">2-5</text>
<text x="239.1" y="96.6">GhZ</text>
</g>
</svg>
